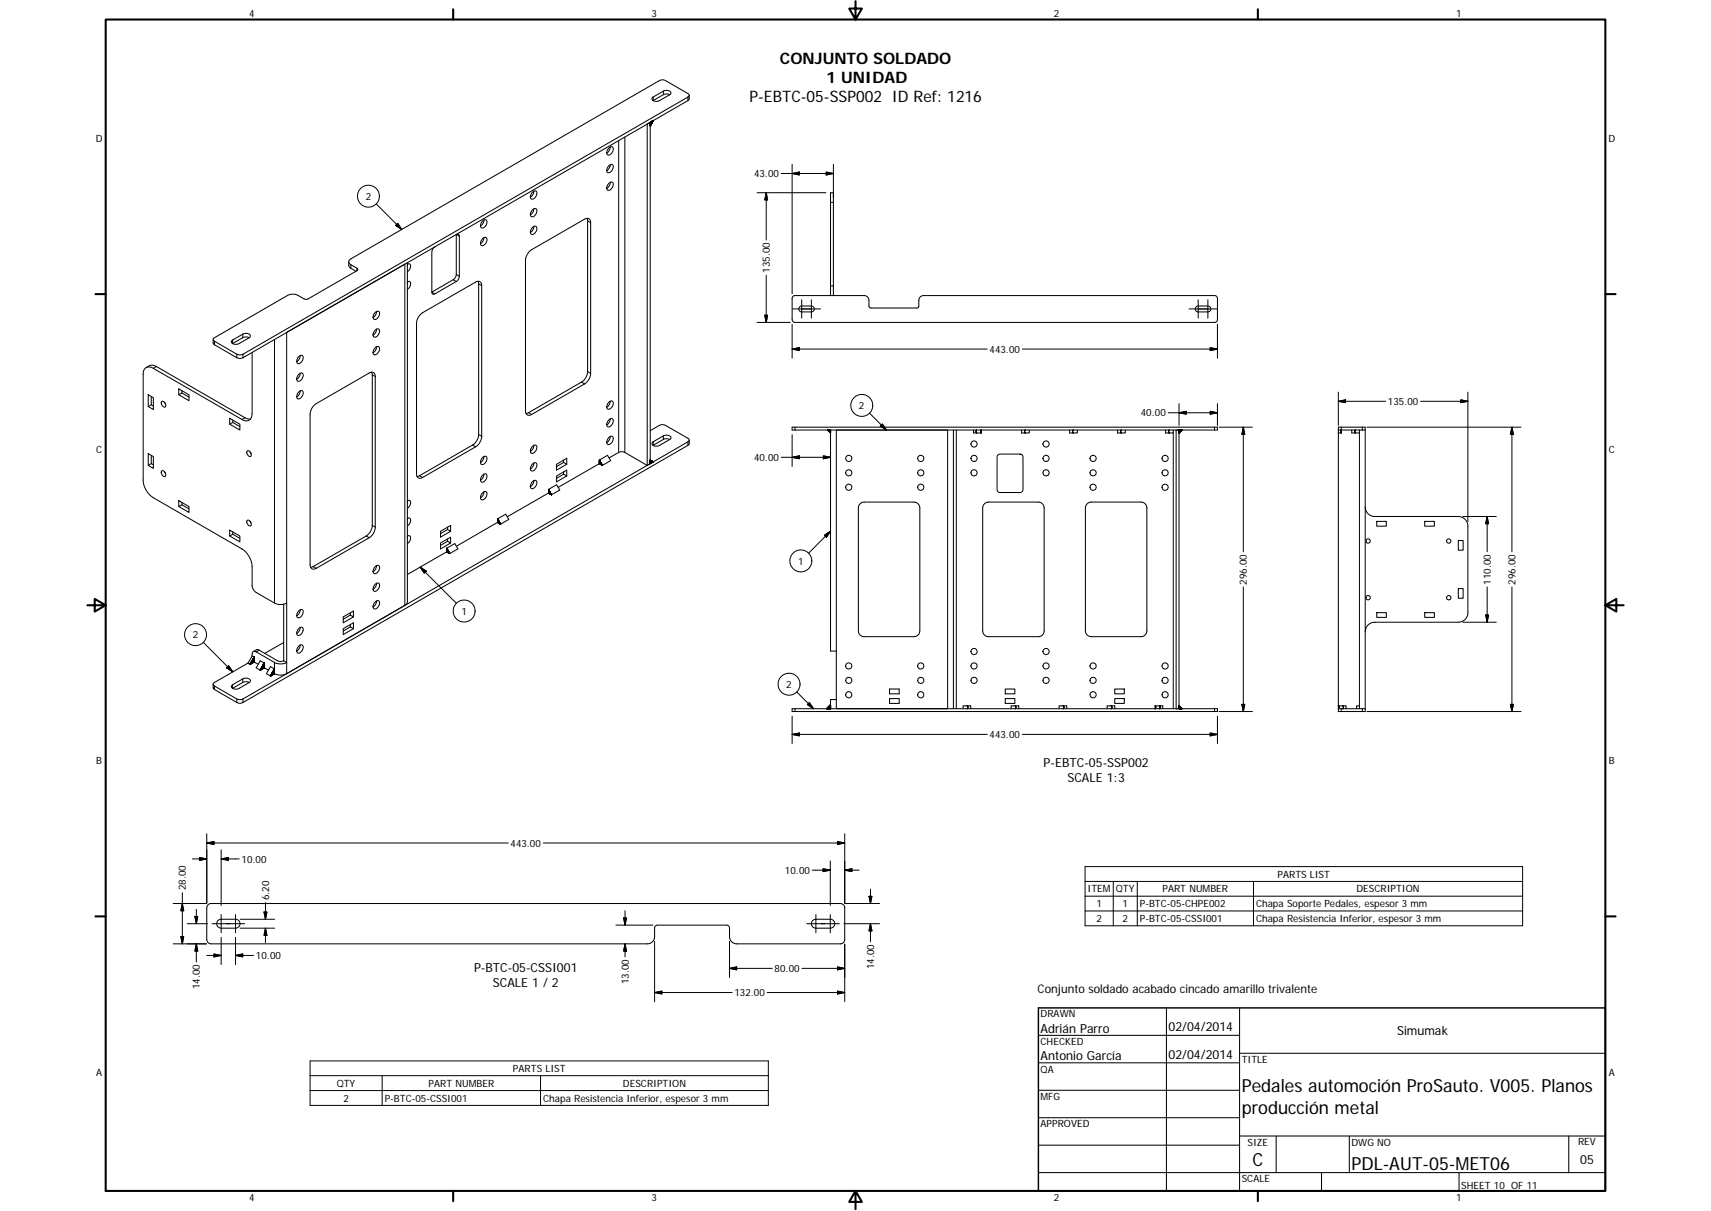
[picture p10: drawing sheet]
<svg xmlns="http://www.w3.org/2000/svg" width="594mm" height="420mm" viewBox="0 0 594 420" stroke-linecap="round" stroke-linejoin="round" font-family="sans-serif">
<g fill="none" stroke="#000" stroke-width=".36">
<path d="M226.6 33.8l3.7-2.2a1.69 1.69 0 0 1 2.7 .8l-4.2 2.6a1.58 1.58 0 0 1-2.4-.9zM226.8 34.9h.1M232.6 32.9l-1-.3-1.1 .1-3.7 2.2M239.3 33.1v1.2l-.4 .6-154.5 89.2-1.1 .3-1.1-.3-7.7-4.5-.5-.4v-1.4M211.3 51.4a.9 .9 0 0 1 1.4-.4 .9 .9 0 0 1 .1 1.4l-.1 .3a1.19 1.19 0 0 1-2 .7 2.17 2.17 0 0 1 .6-2zM211.3 57.6a.9 .9 0 0 1 1.3-.5 .9 .9 0 0 1 .2 1.4 1.27 1.27 0 0 1-.7 1.2 1.27 1.27 0 0 1-1.4-.1 2.2 2.2 0 0 1 .6-2zM211.9 57.1l-.3 1.1-.9 1M211.9 51l-.3 1.1-.9 1M225.8 42.4v118.4M225.8 42.4l-1.1 .7v118.4M225.8 42.4l1-.6-1 1.9M167.5 76.8a.89 .89 0 0 1 1.3-.5 .89 .89 0 0 1 .2 1.4 1.28 1.28 0 0 1-.7 1.2 1.28 1.28 0 0 1-1.4-.1 2.11 2.11 0 0 1 .6-2z"/>
<path d="M168 76.3l-.2 1.1-1 1M184.8 79a.89 .89 0 0 1 1.3-.4 .89 .89 0 0 1 .2 1.3l-.1 .3a1.19 1.19 0 0 1-2 .8 2.11 2.11 0 0 1 .6-2zM185 72.7a.86 .86 0 0 1 1.3-.2 .86 .86 0 0 1 0 1.3 1.27 1.27 0 0 1-.7 1.2 1.27 1.27 0 0 1-1.4-.1 2.22 2.22 0 0 1 .8-2.2zM185 66.5a.86 .86 0 0 1 1.3-.1 .86 .86 0 0 1 0 1.3 1.3 1.3 0 0 1-2.1 1.1 2.22 2.22 0 0 1 .8-2.3zM185.3 72.5l-.2 1-1 1M185.3 66.3l-.2 1.1-1 1M185.3 78.6l-.2 1-1 1M203.8 75.8l.2 .5-.1 53.6-.9 1.7-.8 .8-19.5 11.1M211.3 63.7a.89 .89 0 0 1 1.3-.5 .89 .89 0 0 1 .2 1.4 1.27 1.27 0 0 1-.7 1.2 1.27 1.27 0 0 1-1.4-.1 2.14 2.14 0 0 1 .6-2zM211.9 63.2l-.3 1.1-.9 1M121.1 90.8l.2 1.8 2.3 1.5M140.6 91.7l-41.1 23.6"/>
<path d="M141.5 97.8a.83 .83 0 0 1 1 .2 .83 .83 0 0 1 0 1.1l-1 1.3M141.5 91.1l-.1 118-.6 .8-41.5 24-2.3 .3-1.7-.5M141.5 92.2a.61 .61 0 0 1 .7-.7 .61 .61 0 0 1 .4 1l-.4 1-.7 .8M141.5 97.8v.6M151 85.6l-.8 .8-.3 1.1v13.8a.64 .64 0 0 0 .3 .7 .64 .64 0 0 0 .8 0l7.4-4.3 .9-1.1 .2-14.7a.64 .64 0 0 0-.3-.6 .64 .64 0 0 0-.8 0v13.9l-.2 .8-.9 1-7.4 4.3M166 97.6v54.2l-.4 1-1.2 1.4-18.7 10.8-.9 .3M167.5 82.9a.89 .89 0 0 1 1.3-.5 .89 .89 0 0 1 .2 1.4 1.3 1.3 0 0 1-.7 1.2 1.3 1.3 0 0 1-1.4-.1 2.13 2.13 0 0 1 .6-2zM168 82.4l-.2 1.1-1 1M183.8 87.3l19.2-11.3a1.29 1.29 0 0 1 1.5-.1 1.29 1.29 0 0 1 .6 1.4l-.2 53.2-.6 1.4-1.3 1.3-18.4 10.6a1.3 1.3 0 0 1-1.5 .2 1.3 1.3 0 0 1-.7-1.4v-52.3l.3-1.4zM74.1 117.5l26.1-15.2 2.3-.2 3.5 1.7 1-.1 17.2-10-.3-.6-2.1-1.3a1.07 1.07 0 0 1-.7-1 1.07 1.07 0 0 1 .7-1l107.2-61.8 .7-.3 1.4 .3 7.8 4.5a.63 .63 0 0 1 .4 .6 .63 .63 0 0 1-.4 .6l-154.5 89.2-1.1 .2-1.1-.2-7.9-4.6zM80.4 118.2l3.9-2.3a1.68 1.68 0 0 1 2.6 .8l-.4 .5-4 2.2a1.5 1.5 0 0 1-2.2-1zM80.8 119.2h-.1"/>
<path d="M86.5 117.2l-1.7-.2-4 2.2M130.2 108.5a.89 .89 0 0 1 1.3-.4 .89 .89 0 0 1 .2 1.3 1.27 1.27 0 0 1-.7 1.2 1.27 1.27 0 0 1-1.4-.1 2.15 2.15 0 0 1 .6-2zM130.4 114.4a.86 .86 0 0 1 1.3-.1 .86 .86 0 0 1 0 1.2 1.27 1.27 0 0 1-.7 1.2 1.27 1.27 0 0 1-1.4-.1 2.2 2.2 0 0 1 .8-2.2zM130.7 108.1l-.2 1-1 1M130.7 114.2v.2a2.4 2.4 0 0 1-1.2 1.9M146 109.2l.8-.7 18.3-10.6a1.29 1.29 0 0 1 1.5-.2 1.29 1.29 0 0 1 .7 1.4l-.2 53.3-.7 1.4-1 1.1-18.6 10.8a1.3 1.3 0 0 1-1.5 .1 1.3 1.3 0 0 1-.7-1.4v-52.2l.3-1.4zM275.4 102.7l.6-.1h24a1.65 1.65 0 0 1 1.7 1.6v2.2l.7 .5h16l.6-.5v-2.2a1.69 1.69 0 0 1 1.7-1.6h101l.6 .1 .4 .6v7.6l-.4 .8-.6 .2h-145.7l-.6-.2-.4-.8v-7.4zM277.7 106.4l.7-.2h3.3a1.03 1.03 0 0 1 1 1 1.03 1.03 0 0 1-1 1h-3.3a1.03 1.03 0 0 1-1-.6 1.03 1.03 0 0 1 .3-1.2zM288.4 102.6v-35.7h1v35.7M415.3 106.4l.7-.2h3.4a1.03 1.03 0 0 1 1 1 1.03 1.03 0 0 1-1 1h-3.4a1.03 1.03 0 0 1-.9-.6 1.03 1.03 0 0 1 .2-1.2zM50.7 127.6l1.1-.7a2.51 2.51 0 0 1 2.5 .3l30.8 17.7 1.9 .5M51.5 137l1.7 1v4.1l-1.7-1z"/>
<path d="M52.5 137.6v2.8l.7 .4M56.1 139.4a1.12 1.12 0 0 1 1.2 .5 1.12 1.12 0 0 1-.1 1.4 1.49 1.49 0 0 1-1.1-1.9zM57.1 139.6l.4 .7M62.1 134.9l3.5 2.1v2l-3.5-2zM63.2 135.6v.8l2.4 1.4M63.2 136.4l-1.1 .6M87.5 122.3v21.2a2.16 2.16 0 0 1-1 2.3 2.16 2.16 0 0 1-2.5-.3l-30.8-17.7a2.14 2.14 0 0 0-2.5-.3 2.14 2.14 0 0 0-1 2.3v36.8a7.6 7.6 0 0 0 3.5 6.1l30.8 17.8a7.9 7.9 0 0 1 3.5 6.1v6.5a3 3 0 0 0 1.5 2.4l6.9 4 2.3 .2 1.3-.5v20.6M103.7 129.9a.89 .89 0 0 1 1.3-.4 .89 .89 0 0 1 .1 1.4 1.27 1.27 0 0 1-.6 1.2 1.27 1.27 0 0 1-1.4-.2 2.15 2.15 0 0 1 .6-2zM103.7 123.8a.89 .89 0 0 1 1.3-.4 .89 .89 0 0 1 .1 1.4l-.1 .2a1.17 1.17 0 0 1-1.9 .8 2.11 2.11 0 0 1 .6-2zM103.9 135.8a.86 .86 0 0 1 1.2-.1 .86 .86 0 0 1 0 1.3 1.27 1.27 0 0 1-.6 1.2 1.27 1.27 0 0 1-1.4-.2 2.2 2.2 0 0 1 .8-2.2zM104.2 129.5l-.2 1.1-1 1M104.2 123.4l-.2 1-1 1.1"/>
<path d="M104.2 135.6l-.2 1.1-1 1M129.1 129.1l.2 .9-.2 53.3-.7 1.4-1.3 1.3-18.4 10.6-.8 .2M130.2 120.7a.88 .88 0 0 1 1.3-.4 .88 .88 0 0 1 .2 1.4 1.44 1.44 0 0 1-2 1.2 1.75 1.75 0 0 1 .5-2.2zM130.7 120.3v.2a2.4 2.4 0 0 1-1.2 1.9M211.3 139.6a.9 .9 0 0 1 1.3-.4 .9 .9 0 0 1 .2 1.4 1.3 1.3 0 0 1-2.1 1 2.17 2.17 0 0 1 .6-2zM211.9 139.2l-.3 1.1-.9 1M51.5 157.4l1.7 1v4.1l-1.7-1zM52.5 140.4l-1 .7M52.5 158v2.8l.7 .5M79.7 145.1l3.6 2.1v2l-3.6-2zM80.8 145.8v.8l2.5 1.4M80.8 146.6l-1.1 .6"/>
<path d="M85.8 156.4a1.18 1.18 0 0 1 1.2 .7 1.18 1.18 0 0 1-.1 1.3 1.41 1.41 0 0 1-1.1-2zM86.8 156.8l.4 .6M109 140.7l19.2-11.3a1.27 1.27 0 0 1 1.5-.1 1.27 1.27 0 0 1 .6 1.3l-.2 53.3-.6 1.4-1 1.1-18.7 10.8a1.3 1.3 0 0 1-1.5 .1 1.3 1.3 0 0 1-.6-1.3v-52.3l.4-1.7zM167.5 158.8a.89 .89 0 0 1 1.3-.4 .89 .89 0 0 1 .2 1.3 1.46 1.46 0 0 1-2 1.3 1.92 1.92 0 0 1 .5-2.2zM168 158.4l-.2 1-1 1.1M184.8 154.9a.89 .89 0 0 1 1.3-.4 .89 .89 0 0 1 .2 1.4 1.28 1.28 0 0 1-.7 1.2 1.28 1.28 0 0 1-1.4-.1 2.13 2.13 0 0 1 .6-2.1zM185.3 154.5v.2a2.41 2.41 0 0 1-1.2 1.9M195.7 159.6v.8M208.1 159.6l2.8-1.6 1.1 1.8-2.8 1.7M208.1 159.6v1.2M208.1 159.6l1.1 1.9M211.3 151.9a.9 .9 0 0 1 1.4-.5 .9 .9 0 0 1 .1 1.4l-.1 .3a1.19 1.19 0 0 1-2 .8 2.17 2.17 0 0 1 .6-2z"/>
<path d="M211.3 145.8a.9 .9 0 0 1 1.3-.5 .9 .9 0 0 1 .2 1.4 1.27 1.27 0 0 1-.7 1.2 1.27 1.27 0 0 1-1.4-.1 2.17 2.17 0 0 1 .6-2zM211.5 158.9l3.3-1.9 1.3-.3 8.6 4.8M211.9 151.4l-.3 1.1-.9 1M211.9 145.3l-.3 1.1-.9 1M225.8 149.4l3.2-1.8 1.6-.2 8.3 4.7a.63 .63 0 0 1 .4 .6 .63 .63 0 0 1-.4 .6l-154.5 89.2-1.1 .3-.8-.2-8-4.6a.65 .65 0 0 1-.5-.6 .65 .65 0 0 1 .5-.6l11.6-6.7M225.8 159.6l1 .6-1 .6M226.6 153.4l4-2.3a1.59 1.59 0 0 1 2.4 1l-4.2 2.6a1.57 1.57 0 0 1-2.4-1zM226.8 154.5h.1M232.6 152.5l-1-.3-1.1 .2-3.7 2.1M239.3 152.7v1.4l-.4 .4-154.5 89.2-1.4 .3-.8-.3-7.7-4.5-.5-.4v-1.4M275 148.2h147.7v1h-147.7zM287.4 149.2l1 1"/>
<path d="M288.4 149.2v76.7h2v16.8h-2v3.2M331 149.2v96.7M338 149.2v1h2.7v-1M346.4 157.9l.8-.4h7l.8 .4 .2 .7v11.3l-.4 .8-.6 .2h-7l-.9-.6-.1-11.7zM354.7 149.2v1h2.7v-1M371.4 149.2v1h2.7v-1M388 149.2v1h2.7v-1M404.7 149.2v1h2.7v-1M410.4 149.2l-1 1v-1v96.7h-1v-96.7M464.7 149.2h1M465.7 149.2h8.3M465.7 149.2v1h-1"/>
<path d="M469.3 149.2v1h2.7v-1M52.5 160.8l-1 .7M56.2 163.4a1.17 1.17 0 0 1 1.2 .6 1.17 1.17 0 0 1-.2 1.3 1.39 1.39 0 0 1-1-1.9zM57.1 163.7l.4 .6M62.1 173.7l3.5 2v2.1l-3.5-2.1zM63.2 174.3v.8l2.4 1.5M63.2 175.1l-1.1 .6M141.5 173.7a.83 .83 0 0 1 1.1 .2 .83 .83 0 0 1-.1 1.1l-1 1.4M141.5 179.9a.83 .83 0 0 1 1 .2 .83 .83 0 0 1 0 1.1l-1 1.3M141.5 173.7v.6M141.5 179.8v.6M167.5 164.9a.89 .89 0 0 1 1.3-.4 .89 .89 0 0 1 .2 1.4 1.46 1.46 0 0 1-2 1.2 1.92 1.92 0 0 1 .5-2.2z"/>
<path d="M167.5 171a.9 .9 0 0 1 1.3-.4 .9 .9 0 0 1 .2 1.4 1.47 1.47 0 0 1-2 1.2 1.93 1.93 0 0 1 .5-2.2zM168 164.5l-.2 1.1-1 1M168 170.6l-.4 1.4-.8 .7M185 160.9a.85 .85 0 0 1 1.3-.2 .85 .85 0 0 1 0 1.3 1.28 1.28 0 0 1-.7 1.2 1.28 1.28 0 0 1-1.4-.1 2.17 2.17 0 0 1 .8-2.2zM185 167a.85 .85 0 0 1 1.3-.1 .85 .85 0 0 1 0 1.2 1.3 1.3 0 0 1-.7 1.2 1.3 1.3 0 0 1-1.4-.1 2.22 2.22 0 0 1 .8-2.2zM185.3 160.6v.3a2.33 2.33 0 0 1-1.2 1.8M185.3 166.8l-.2 1-1 1M190.5 171l-14.4 8.3M190.5 169.8l2.8-1.6 1 1.8-2.8 1.7M190.5 169.8v1.2M190.5 169.8l1 1.9M190.5 171l1 .7"/>
<path d="M195.7 160.4l-2.5 1.5M195.7 164.5l-2.5 1.4M195.7 160.4l1.1 .7-3.6 2v-2l3.6-2.1v2.1M195.7 164.5l1.1 .6-3.6 2.1v-2.1l3.6-2v2M195.7 163.7v.8M208.1 160.8l1.1 .7M208.1 160.8l-14.3 8.3M225.8 160.8l-1.1 .7M298.5 174.9l.8-.6 .7-.1h17.4a2.08 2.08 0 0 1 2 2v42.7a2.04 2.04 0 0 1-2 2h-17.4a2.05 2.05 0 0 1-2-2v-42.7zM341.9 174.7l1.3-.5h17.3a2.04 2.04 0 0 1 2 2v42.7a2 2 0 0 1-2 2h-17.3a2.04 2.04 0 0 1-2-2v-42.7l.1-.7zM377.6 174.7l1.3-.5h17.3a2.04 2.04 0 0 1 2 2v42.7a2 2 0 0 1-2 2h-17.3a2.01 2.01 0 0 1-2-2v-42.7l.1-.7zM474 175.9a3.3 3.3 0 0 0 3.3 3.3h29a3.3 3.3 0 0 1 3.4 3.4v30a3.3 3.3 0 0 1-3.4 3.3h-29a3.3 3.3 0 0 0-3.3 3.3"/>
<path d="M79.7 183.9l3.6 2.1v2l-3.6-2zM80.8 184.5v.9l2.5 1.4M80.8 185.4l-1.1 .6M85.8 180.5a1.17 1.17 0 0 1 1.3 .7 1.17 1.17 0 0 1-.2 1.3 1.4 1.4 0 0 1-1.1-2zM86.8 180.8l.4 .7M130.4 196.5a.86 .86 0 0 1 1.2-.1 .86 .86 0 0 1 .1 1.2 1.44 1.44 0 0 1-2 1.2 2.03 2.03 0 0 1 .7-2.3zM130.7 196.3l-.2 1-1 1M141.5 186a.83 .83 0 0 1 1 .2 .83 .83 0 0 1 0 1.1l-1 1.3M141.5 185.9v.6M155.1 190.2l2.8-1.6 1.1 1.8-2.8 1.7M155.1 190.2l1.1 1.9M155.1 190.2v1.3"/>
<path d="M155.1 191.5l1.1 .6M155.1 191.5l-13.6 7.8M155.4 183.7l1.1 .6-3.6 2.1v-2.1l3.6-2v2M155.4 187.8l1.1 .6-3.6 2.1v-2.1l3.6-2v2M155.4 182.9v.8M155.4 187v.8M155.4 183.7l-2.5 1.4M155.4 187.8l-2.5 1.4M172.8 180l2.8-1.6 1.1 1.8-2.9 1.7M172.8 180v1.2M172.8 180l1 1.9M172.8 181.2l1 .7"/>
<path d="M172.8 181.2l-14.4 8.3M478 180.9h3.3v1.7h-3.3zM494.7 180.9h3.3v1.7h-3.3zM506.3 187.5h1.7v3.4h-1.7zM98.5 209.6v19.7M103.9 211.8a.85 .85 0 0 1 1.2-.1 .85 .85 0 0 1 0 1.2 1.31 1.31 0 0 1-.6 1.2 1.31 1.31 0 0 1-1.4-.1 2.22 2.22 0 0 1 .8-2.2zM103.9 217.9a.86 .86 0 0 1 1.2-.1 .86 .86 0 0 1 0 1.3 1.29 1.29 0 0 1-.6 1.1 1.29 1.29 0 0 1-1.4-.1 2.22 2.22 0 0 1 .8-2.2zM104.2 211.6a2.46 2.46 0 0 1-1.2 2.1M104.2 217.7l-.2 1.1-1 1M119.2 214l3.5-2v2l-3.5 2.1zM119.2 218.1l3.5-2v2l-3.5 2.1zM121.6 217.5l1.1 .6"/>
<path d="M121.6 212.6v.8M121.6 216.7v.8M121.6 213.4l1.1 .6M121.6 217.5l-2.4 1.4M121.6 213.4l-2.4 1.4M130.2 202.8a.89 .89 0 0 1 1.3-.4 .89 .89 0 0 1 .2 1.4l-.2 .2a1.17 1.17 0 0 1-1.9 .8 2.11 2.11 0 0 1 .6-2zM130.4 208.7a.86 .86 0 0 1 1.3-.1 .86 .86 0 0 1 0 1.3 1.27 1.27 0 0 1-.7 1.2 1.27 1.27 0 0 1-1.4-.2 2.2 2.2 0 0 1 .8-2.2zM130.7 202.4l-.2 1-1 1M130.7 208.5l-.2 1.1-1 1M478 212.6h3.3v1.6h-3.3zM494.7 212.6h3.3v1.6h-3.3zM506.3 204.2h1.7v3.4h-1.7z"/>
<path d="M80.6 237.7l4-2.3a1.56 1.56 0 0 1 2.3 1l-4.2 2.6a1.57 1.57 0 0 1-2.4-1zM80.7 238.8h.1M86.1 230.1l.7 .4M86.5 236.8l-1.7-.2-4 2.2M87.5 227.6v-.6a.86 .86 0 0 1 .4-.9 .86 .86 0 0 1 1.1 .1l6.9 3.9 1.9 .2 1.7-.5M87.5 227.6l.7 .4M87.5 227.6l-1.4 2.5M87.9 226.1l1.7-.7 6.8 3.9 1 .2 1.1-.2M88.2 229.7l1.5 .8M88.2 228l-1.4 2.5M88.2 229.7l-1.4 .8M88.2 228v1.7"/>
<path d="M91.8 231.7l1.4 .8M91.8 230.1l-1.4-.8-1.4 2.4 1.4 .8M91.8 230.1l-1.4 2.4M91.8 231.7l-1.4 .8M91.8 230.1v1.6M95.3 232.1l-1.4-.8-1.4 2.4 1.4 .8M95.3 232.1l-1.4 2.4M95.3 233.7l-1.4 .8M95.3 232.1v1.6M98.5 222.9l-6.6 3.8M98.5 229.3l1 .5M103.7 224.2a.89 .89 0 0 1 1.3-.4 .89 .89 0 0 1 .1 1.4l-.1 .3a1.17 1.17 0 0 1-1.9 .8 2.11 2.11 0 0 1 .6-2.1z"/>
<path d="M104.2 223.8l-.2 1.1-1 1M308.9 239.1h3.3v1.6h-3.3zM349 239.1h3.4v1.6h-3.4zM387 239.1h3.4v1.6h-3.4zM275 245.9h147.7v1h-147.7zM288.4 244.6l-1.3 1.3M308.9 242.4h3.3v1.7h-3.3zM334.4 245.9v-1h2.7v1M349 242.4h3.4v1.7h-3.4zM351.1 245.9v-1h2.6v1M367.7 245.9v-1h2.7v1M384.4 245.9v-1h2.7v1"/>
<path d="M387 242.4h3.4v1.7h-3.4zM401.1 245.9v-1h2.6v1M409.4 245.9v-1l1 1M464.7 245.9v-1h2.7v1M464.7 245.9h9.3M464.7 244.9v-96.7h9.3v98.7h-9.3v-1M471 245.9v-1h1v1M72.2 313.9l1.1-.4h218.5a1.52 1.52 0 0 1 1.5 1.5v11a1.52 1.52 0 0 1-1.5 1.5h-36a2.51 2.51 0 0 1-2.5-2.5v-3.2l-.8-.8h-24.2l-.6 .2-.4 .6v3.2a2.51 2.51 0 0 1-2.5 2.5h-151.5a1.48 1.48 0 0 1-1.5-1.5v-11zM75.7 319.4l.8-.4 5.3-.1a1.55 1.55 0 0 1 1.5 1.6 1.55 1.55 0 0 1-1.5 1.5h-5a1.55 1.55 0 0 1-1.4-.9 1.55 1.55 0 0 1 .3-1.7zM282.2 319.4l.8-.4 5.3-.1a1.55 1.55 0 0 1 1.5 1.6 1.55 1.55 0 0 1-1.5 1.5h-5a1.55 1.55 0 0 1-1.4-.9 1.55 1.55 0 0 1 .3-1.7zM360.5 359.2h69.9M405 349.7v63.5"/>
<path d="M430.4 349.7v63.5M360.5 368.7h69.9M360.5 378.3h69.9M430.4 365.4h127M360.5 387.8h69.9M360.5 397.3h69.9M430.4 394.1h127M443.1 394.1v12.7M468.5 394.1v12.7M544.7 394.1v12.7M360.5 406.8h196.9M458.8 406.8v6.4"/>
<path d="M506.6 406.8v6.4"/>
<circle cx="294.7" cy="159" r="1.07"/>
<circle cx="319.7" cy="159" r="1.07"/>
<circle cx="338.2" cy="159" r="1.07"/>
<circle cx="338.2" cy="154.1" r="1.07"/>
<circle cx="363.2" cy="154.1" r="1.07"/>
<circle cx="363.2" cy="159" r="1.07"/>
<circle cx="379.5" cy="159" r="1.07"/>
<circle cx="404.5" cy="159" r="1.07"/>
<circle cx="294.7" cy="169" r="1.07"/>
<circle cx="294.7" cy="164.1" r="1.07"/>
<circle cx="319.7" cy="164.1" r="1.07"/>
<circle cx="319.7" cy="169" r="1.07"/>
<circle cx="338.2" cy="164.1" r="1.07"/>
<circle cx="363.2" cy="164.1" r="1.06"/>
<circle cx="379.5" cy="169" r="1.07"/>
<circle cx="379.5" cy="164.1" r="1.07"/>
<circle cx="404.5" cy="169" r="1.07"/>
<circle cx="404.5" cy="164.1" r="1.07"/>
<circle cx="475" cy="187.7" r=".74"/>
<circle cx="503" cy="187.7" r=".75"/>
<circle cx="475" cy="207.4" r=".74"/>
<circle cx="503" cy="207.4" r=".75"/>
<circle cx="294.7" cy="231.1" r="1.06"/>
<circle cx="294.7" cy="236" r="1.07"/>
<circle cx="319.7" cy="231.1" r="1.06"/>
<circle cx="319.7" cy="236" r="1.07"/>
<circle cx="338.2" cy="231.1" r="1.06"/>
<circle cx="338.2" cy="236" r="1.07"/>
<circle cx="338.2" cy="226.1" r="1.07"/>
<circle cx="363.2" cy="231.1" r="1.05"/>
<circle cx="363.2" cy="236" r="1.06"/>
<circle cx="363.2" cy="226.1" r="1.07"/>
<circle cx="379.5" cy="231.1" r="1.06"/>
<circle cx="379.5" cy="236" r="1.07"/>
<circle cx="404.5" cy="231.1" r="1.06"/>
<circle cx="404.5" cy="236" r="1.07"/>
<circle cx="294.7" cy="241" r="1.07"/>
<circle cx="319.7" cy="241" r="1.07"/>
<circle cx="379.5" cy="241" r="1.07"/>
<circle cx="404.5" cy="241" r="1.07"/>
</g>
<g fill="none" stroke="#000" stroke-width=".35">
<path d="M226.8 33.7v1.2M230.3 31.6v1.3M238.9 33.7v1.2M214.8 48.8v108.2M217 47.6v109.4M225.8 42.4l1-.6-1 1.9zM275 57v44.9M286.9 59.7l2.5 .5-2.5 .5zM289.4 57v11.6M130.6 70.7l8.9 8.9M138.1 77.5l1.4 2.1-2.1-1.4zM204 76.6l1.1 .7"/>
<path d="M262.9 66.9h23.9M266 66.9v16.4M266 66.9l.5 2.5h-1zM271.3 60.2h18.1M275 60.2l2.6-.5v1zM288.4 70.2h1M121.8 91.8v1.3M123.9 93.1v.8M140.6 91.7v118.3M157.3 97l1.1 .7M158.4 81.3l1.1 .6M158.4 95.2l1.1 .6"/>
<path d="M166.2 98.5l1.1 .6M266 95.5v16.4M288.4 99.2h1M74.5 118.4v1.2M80.8 118v1.2M84.3 115.9v1.3M95.3 117.8v91.4M99.5 115.3v93.9M149.9 101.3l1.1 .7M262.9 111.9h11.5M265.5 109.4h1l-.5 2.5zM275 112.5v11.8"/>
<path d="M275.2 107.2h9.7M278.4 104v6.4M281.7 104v6.4M412.8 107.2h9.8M416 104v6.4M419.4 104v6.4M422.7 112.5v11.8M54.3 127.2l-1.1 .6M82.2 122.9v1.2M84.4 122.9v1.2M129.3 130l1 .6M201.9 132.6l1.1 .6"/>
<path d="M204 128.9l1.1 .6M275 121.1l2.6-.5v1zM275 121.1h67.8M355 121.1h67.7M420.2 120.6l2.5 .5-2.5 .5zM464.7 139.2l2.5-.5v1zM464.7 139.2h16.4M464.7 136.1v11.5M493.3 139.2h16.4M507.2 138.7l2.5 .5-2.5 .5zM509.7 136.1v44.9M85.1 144.9l-1.1 .6"/>
<path d="M164.1 154.4l1 .6M166.2 150.7l1.1 .7M183.5 143.2l1.1 .6M208.1 159.6l1.1 1.9-1.1-.7zM225.8 159.6l1 .6-1 .6zM226.8 153.3v1.2M230.3 151.2v1.3M238.9 153.3v1.2M271.3 158.7h17.1M275 150.8v11M275 158.7l2.6-.5v1zM276 148.2v1"/>
<path d="M285.9 158.2l2.5 .5-2.5 .5zM287.4 149.2h1v1zM290.4 149.2v76.7M301.9 143.3l5.9 5.9M305.6 147.8l.8-.7 1.4 2.1zM329 149.2v96.7M332 149.2v96.7M339.1 149.2v1M340.7 149.2l-.2 .5 .2 .5M355.9 149.2l-.2 .5 .2 .5M372.6 149.2l-.2 .5 .2 .5M389.2 149.2v1"/>
<path d="M405.6 143.2h17.1M405.9 149.2l-.2 .5 .2 .5M407.4 150.2v95.7M409.4 140v7.6M409.4 149.2h1l-1 1zM409.4 143.2l2.5-.5v1zM420.2 142.7l2.5 .5-2.5 .5zM421.7 148.2v1M422.7 140v7.6M423.3 148.2h11.6M431.7 148.2l.5 2.5h-1zM431.7 148.2v43.3"/>
<path d="M465.7 148.2l-.2 1.5 .2 .5M470.6 149.2l-.2 .5 .2 .5M472 150.2v94.7M473 148.2v1M474.6 148.2h53.5M524.9 148.2l.6 2.5h-1.1zM524.9 148.2v43.3M145.7 165l1.1 .7M190.5 169.8l1 1.9-1-.7zM508 179.2h11.5M516.4 179.2v12.3M516.4 179.2l.4 2.5h-1z"/>
<path d="M108.7 196.6l1.1 .6M127.1 186l1.1 .6M129.3 182.3l1 .6M145.9 196.8l2.1 1.4-.7 .7zM145.9 196.8l12.6 12.5M155.1 190.2l1.1 1.9-1.1-.6zM172.8 180l1 1.9-1-.7zM286.3 185.7l2.1-1.4-1.5 2.1zM288.4 184.3l-7.7 7.6M431.7 203.6v43.3M508 215.9h11.5M515.8 213.4h1l-.4 2.5z"/>
<path d="M516.4 203.6v12.3M524.9 203.6v43.3M70.6 222.9l10.2 10.2M74.5 238v1.2M79.4 231l1.4 2.1-2.1-1.4zM80.8 237.6v1.2M84.3 235.5v1.3M88.2 228v1.7l-1.4 .8zM90 225.6l-1 .6M91.8 230.1v1.6l-1.4 .8zM95.3 232.1v1.6l-1.4 .8zM95.3 229.8v3.9"/>
<path d="M99.5 229.8v3.9M82.2 242.5v1.2M84.4 242.5v1.2M275 248.5v9.5M275 254.8l2.6-.5v1zM276 245.9v1M276.6 240.1l5.8 5.8M281 243.8l1.4 2.1-2.1-1.4zM288.4 244.6v1.3h-1.3zM290.4 242.7v3.2M335.8 244.9v1M342.8 254.8h-67.8"/>
<path d="M352.5 244.9l.2 .5-.2 .5M355 254.8h67.7M369.2 244.9l.2 .5-.2 .5M385.8 244.9l.2 .5-.2 .5M401.1 244.9v1M402.7 244.9v1M409.4 244.9l1 1h-1zM420.2 254.3l2.5 .5-2.5 .5zM421.7 245.9v1M422.7 248.5v9.5M423.3 246.9h11.6M431.2 244.4h1l-.5 2.5z"/>
<path d="M464.7 244.9l.2 .5-.2 .5M465.7 245.9v1M466.3 244.9v1M473 245.9v1M474.6 246.9h53.5M524.4 244.4h1.1l-.6 2.5zM66.8 298h5M69.3 297.5l2.5 .5-2.5 .5zM71.8 289.3v24.1M71.8 292.5l2.5-.5v1zM71.8 292.5h104.7M76.8 298l2.5-.5v1z"/>
<path d="M76.8 298h6.3M76.8 294.8v19.4M188.6 292.5h104.7M288.3 298.7v15.5M290.8 292l2.5 .5-2.5 .5zM293.3 289.3v24.1M60.1 313.5h11.6M63.3 313.5l.5 2.5h-1zM63.3 309.7v17.8M67.7 318h1l-.5 2.5zM68.2 315.5v5M76.8 317.3v6.4"/>
<path d="M81.8 317.3v6.4M83.4 318.9h11.9M91.7 316.4h1l-.5 2.5zM92.2 313.1v5.8M216.5 318.5h1l-.5 2.5zM217 316v5M282 301.9h6.3M283.3 317.3v6.4M285.8 301.4l2.5 .5-2.5 .5zM288.3 317.3v6.4M293.3 301.9l2.5-.5v1zM293.3 301.9h5"/>
<path d="M293.4 313.5h12M301.7 311h1l-.5 2.5zM302.2 308.5v5M376.8 305.8h151.9M376.8 310.9h151.9M376.8 316.1h151.9M376.8 300.7h151.9v20.5h-151.9zM386.5 305.8v15.4M394.9 305.8v15.4M435.2 305.8v15.4M60.1 327.5h11.6M62.8 325h1l-.5 2.5z"/>
<path d="M65 320.5h7.1M68.2 327.5v6.3M68.2 327.5l.5 2.5h-1zM71.8 331.5h5M73.6 320.5h11.4M74.3 331l2.5 .5-2.5 .5zM76.8 325.2v9.5M81.8 331.5l2.5-.5v1zM81.8 331.5h6.3M81.8 325.2v9.5M83.4 322h11.9M92.2 322v5"/>
<path d="M92.2 322l.5 2.5h-1zM213.8 321h12.9M217 327.5v4.5M217 327.5l.5 2.5h-1zM227.3 326.6v20.9M253.3 326.6v12.6M253.3 336l2.5-.5v1zM253.3 336h14.9M278.4 336h14.9M280.1 320.5h11.4M290.8 335.5l2.5 .5-2.5 .5zM293 320.5h12.4"/>
<path d="M293.3 327.6v19.9M302.2 320.5v6.3M302.2 320.5l.5 2.5h-1zM227.3 344.4l2.5-.5v1zM227.3 344.4h26.9M266.4 344.4h26.9M290.8 343.9l2.5 .5-2.5 .5zM107.7 368.1h159.1v15.4h-159.1zM107.7 373.2h159.1M107.7 378.4h159.1M132.7 373.2v10.3M187.7 373.2v10.3"/>
<circle cx="127.9" cy="68.1" r="3.8"/>
<circle cx="299.2" cy="140.7" r="3.8"/>
<circle cx="278.1" cy="194.6" r="3.8"/>
<circle cx="161.2" cy="212" r="3.8"/>
<circle cx="67.9" cy="220.2" r="3.8"/>
<circle cx="274" cy="237.4" r="3.8"/>
</g>
<g fill="#000" stroke="#000" stroke-width=".35">
<path d="M225.8 42.4l1-.6-1 1.9zM275 60.2l2.6-.5v1zM138.1 77.5l1.4 2.1-2.1-1.4zM266 66.9l.5 2.5h-1zM286.9 59.7l2.5 .5-2.5 .5zM265.5 109.4h1l-.5 2.5zM275 121.1l2.6-.5v1zM420.2 120.6l2.5 .5-2.5 .5zM464.7 139.2l2.5-.5v1zM507.2 138.7l2.5 .5-2.5 .5zM275 158.7l2.6-.5v1zM285.9 158.2l2.5 .5-2.5 .5z"/>
<path d="M287.4 149.2h1v1zM305.6 147.8l.8-.7 1.4 2.1zM409.4 149.2h1l-1 1zM409.4 143.2l2.5-.5v1zM420.2 142.7l2.5 .5-2.5 .5zM431.7 148.2l.5 2.5h-1zM524.9 148.2l.6 2.5h-1.1zM190.5 169.8l1 1.9-1-.7zM208.1 159.6l1.1 1.9-1.1-.7zM225.8 159.6l1 .6-1 .6zM145.9 196.8l2.1 1.4-.7 .7zM155.1 190.2l1.1 1.9-1.1-.6z"/>
<path d="M172.8 180l1 1.9-1-.7zM286.3 185.7l2.1-1.4-1.5 2.1zM516.4 179.2l.4 2.5h-1zM515.8 213.4h1l-.4 2.5zM79.4 231l1.4 2.1-2.1-1.4zM88.2 228v1.7l-1.4 .8zM91.8 230.1v1.6l-1.4 .8zM95.3 232.1v1.6l-1.4 .8zM275 254.8l2.6-.5v1zM281 243.8l1.4 2.1-2.1-1.4zM288.4 244.6v1.3h-1.3zM409.4 244.9l1 1h-1z"/>
<path d="M420.2 254.3l2.5 .5-2.5 .5zM431.2 244.4h1l-.5 2.5zM524.4 244.4h1.1l-.6 2.5zM69.3 297.5l2.5 .5-2.5 .5zM71.8 292.5l2.5-.5v1zM76.8 298l2.5-.5v1zM290.8 292l2.5 .5-2.5 .5zM63.3 313.5l.5 2.5h-1zM67.7 318h1l-.5 2.5zM91.7 316.4h1l-.5 2.5zM216.5 318.5h1l-.5 2.5zM285.8 301.4l2.5 .5-2.5 .5z"/>
<path d="M293.3 301.9l2.5-.5v1zM301.7 311h1l-.5 2.5zM62.8 325h1l-.5 2.5zM68.2 327.5l.5 2.5h-1zM74.3 331l2.5 .5-2.5 .5zM81.8 331.5l2.5-.5v1zM92.2 322l.5 2.5h-1zM217 327.5l.5 2.5h-1zM253.3 336l2.5-.5v1zM290.8 335.5l2.5 .5-2.5 .5zM302.2 320.5l.5 2.5h-1zM227.3 344.4l2.5-.5v1z"/>
<path d="M290.8 343.9l2.5 .5-2.5 .5z"/>
</g>
<g fill="none" stroke="#000" stroke-width=".71">
<path d="M36.7 6.8h520.7v406.4h-520.7zM157.3 3.2v3.6M297 .4v6.4l-2.2-3.8h4.5l-2.3 3.8M436.7 3.2v3.6M33.1 102h3.6M557.4 102h3.6M30.3 210h6.4l-3.8-2.2v4.4l3.8-2.2M557.4 210l3.8 2.2v-4.4l-3.8 2.2h6.3M33.1 317.9h3.6M557.4 317.9h3.6M157.3 413.2v3.6M297 413.2l2.3 3.8h-4.5l2.2-3.8v6.3"/>
<path d="M436.7 413.2v3.6"/>
</g>
<path d="M360.5 349.7h196.9v63.5h-196.9z" fill="none" stroke="#000" stroke-width=".51"/>
<g font-size="6.3">
<text x="431.1" y="379">Pedales automoción ProSauto. V005. Planos</text>
<text x="431.1" y="386.6">producción metal</text>
<text x="434.8" y="404.7">C</text>
<text x="469.2" y="406">PDL-AUT-05-MET06</text>
</g>
<g font-size="5.5">
<text x="270.8" y="22.3">CONJUNTO SOLDADO</text>
<text x="286.9" y="28.9">1 UNIDAD</text>
<text x="260.2" y="35.4">P-EBTC-05-SSP002 ID Ref: 1216</text>
</g>
<g font-size="4.4">
<text x="362.3" y="266">P-EBTC-05-SSP002</text>
<text x="370.6" y="271.2">SCALE 1:3</text>
<text x="164.6" y="337.2">P-BTC-05-CSSI001</text>
<text x="171.1" y="342.4">SCALE 1 / 2</text>
<text x="361.3" y="358.4">Adrián Parro</text>
<text x="405.8" y="357.8">02/04/2014</text>
<text x="485.1" y="359.2">Simumak</text>
<text x="361.3" y="367.9">Antonio García</text>
<text x="405.8" y="367.3">02/04/2014</text>
<text x="548.7" y="404">05</text>
</g>
<text font-size="4.1" x="360.2" y="344.4">Conjunto soldado acabado cincado amarillo trivalente</text>
<g font-size="3.5">
<text x="86.6" y="5.8">4</text>
<text x="226.3" y="5.8">3</text>
<text x="365.9" y="5.8">2</text>
<text x="505.6" y="5.8">1</text>
<text x="33.2" y="49.4">D</text>
<text x="558.5" y="49.4">D</text>
<text x="261.8" y="61.5">43.00</text>
<text x="127" y="69.4">2</text>
<text x="267.3" y="94.7" transform="rotate(-90 267.3 94.7)">135.00</text>
<text x="343.6" y="122.4">443.00</text>
<text x="298.3" y="142">2</text>
<text x="481.9" y="140.5">135.00</text>
<text x="396.1" y="144.5">40.00</text>
<text x="33.4" y="157.3">C</text>
<text x="261.8" y="159.9">40.00</text>
<text x="558.6" y="157.3">C</text>
<text x="277.1" y="195.9">1</text>
<text x="433" y="202.9" transform="rotate(-90 433 202.9)">296.00</text>
<text x="517.6" y="202.9" transform="rotate(-90 517.6 202.9)">110.00</text>
<text x="526.2" y="202.9" transform="rotate(-90 526.2 202.9)">296.00</text>
<text x="160.2" y="213.3">1</text>
<text x="67" y="221.5">2</text>
<text x="273" y="238.7">2</text>
<text x="343.6" y="256.1">443.00</text>
<text x="33.4" y="265.2">B</text>
<text x="558.6" y="265.2">B</text>
<text x="177.3" y="293.8">443.00</text>
<text x="83.9" y="299.3">10.00</text>
<text x="272.5" y="303.2">10.00</text>
<text x="443.6" y="304.5">PARTS LIST</text>
<text x="64.6" y="308.9" transform="rotate(-90 64.6 308.9)">28.00</text>
<text x="377.6" y="309.6">ITEM</text>
<text x="387.4" y="309.6">QTY</text>
<text x="403.6" y="309.6">PART NUMBER</text>
<text x="471" y="309.6">DESCRIPTION</text>
<text x="93.5" y="312.3" transform="rotate(-90 93.5 312.3)">6.20</text>
<text x="380.7" y="314.7">1</text>
<text x="389.7" y="314.7">1</text>
<text x="395.8" y="314.8">P-BTC-05-CHPE002</text>
<text x="436.1" y="314.8">Chapa Soporte Pedales, espesor 3 mm</text>
<text x="380.7" y="319.9">2</text>
<text x="389.7" y="319.9">2</text>
<text x="395.8" y="319.9">P-BTC-05-CSSI001</text>
<text x="436.1" y="320">Chapa Resistencia Inferior, espesor 3 mm</text>
<text x="88.9" y="332.7">10.00</text>
<text x="218.3" y="341.4" transform="rotate(-90 218.3 341.4)">13.00</text>
<text x="269" y="337.2">80.00</text>
<text x="303.5" y="336.2" transform="rotate(-90 303.5 336.2)">14.00</text>
<text x="69.4" y="343.2" transform="rotate(-90 69.4 343.2)">14.00</text>
<text x="255" y="345.6">132.00</text>
<text x="361.3" y="353">DRAWN</text>
<text x="361.3" y="362.5">CHECKED</text>
<text x="178.1" y="371.9">PARTS LIST</text>
<text x="431.1" y="368.7">TITLE</text>
<text x="33.4" y="373.2">A</text>
<text x="116.9" y="377.1">QTY</text>
<text x="148.8" y="377.1">PART NUMBER</text>
<text x="216.3" y="377.1">DESCRIPTION</text>
<text x="361.3" y="372.1">QA</text>
<text x="558.6" y="373.2">A</text>
<text x="119.2" y="382.2">2</text>
<text x="133.6" y="382.2">P-BTC-05-CSSI001</text>
<text x="188.6" y="382.3">Chapa Resistencia Inferior, espesor 3 mm</text>
<text x="361.3" y="381.6">MFG</text>
<text x="361.3" y="391.2">APPROVED</text>
<text x="433.2" y="397.5">SIZE</text>
<text x="469.2" y="397.5">DWG NO</text>
<text x="547.9" y="397.4">REV</text>
<text x="431.1" y="410.2">SCALE</text>
<text x="507.3" y="412.4">SHEET 10 OF 11</text>
<text x="86.6" y="416.7">4</text>
<text x="226.3" y="416.7">3</text>
<text x="365.9" y="416.7">2</text>
<text x="505.6" y="416.7">1</text>
</g>
</svg>
